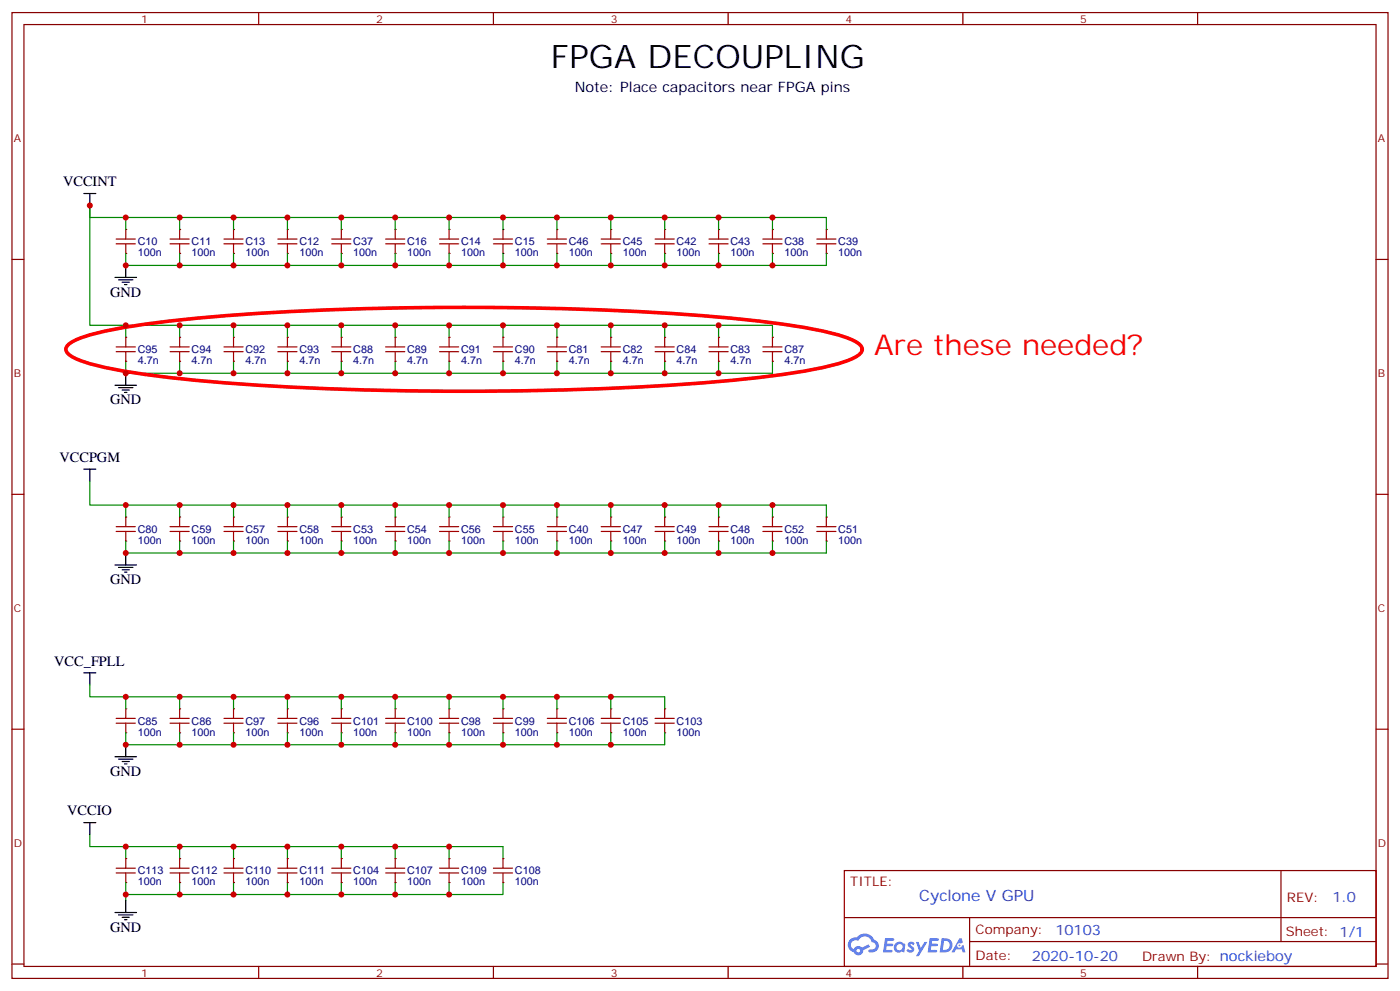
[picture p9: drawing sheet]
<svg xmlns="http://www.w3.org/2000/svg" width="412mm" height="292mm" viewBox="0 0 412 292" stroke-linecap="round" stroke-linejoin="round" font-family="sans-serif">
<g fill="none" stroke="#870000" stroke-width=".35">
<path d="M3.5 3.7h405.4v284.3h-405.4zM7.1 7.2h398.2v277.3h-398.2zM76.2 3.7v3.5M145.3 3.7v3.5M214.5 3.7v3.5M283.6 3.7v3.5M352.8 3.7v3.5M3.5 76.4h3.6M405.3 76.4h3.6M3.5 145.5h3.6M405.3 145.5h3.6M3.5 214.7h3.6"/>
<path d="M405.3 214.7h3.6M248.7 256.3h156.6v28.2h-156.6zM377.3 256.3v20.9M248.7 270.1h156.5M285.6 277.2h119.6M285.6 270.1v14.2M3.5 283.8h3.6M76.2 284.5v3.5M145.3 284.5v3.5M214.5 284.5v3.5M283.6 284.5v3.5M352.8 284.5v3.5"/>
<path d="M405.3 283.8h3.6"/>
</g>
<g fill="#5487ff">
<path d="M267.7 277.5a1.22 1.22 0 0 1 1.7 .2l-.4 .6a.47 .47 0 0 0-.3-.4 .47 .47 0 0 0-.5 .2l.1 .2a1.14 1.14 0 0 1 .8 1.8 1.14 1.14 0 0 1-1.9 0l-.2-.2 .5-.6 .7 .5a.29 .29 0 0 0 .3-.3 .29 .29 0 0 0-.2-.3 1.04 1.04 0 0 1-.6-1.7z"/>
<path d="M260.7 276.2h2.4l.3 .2-.2 .5-1.8 .1-.1 .8h1.5l.3 .4-.3 .4h-1.6l-.2 1.1h1.7l.2 .3-.2 .3-2.6 .1z"/>
<path d="M273.8 276.2h2.4l.3 .2-.1 .5-1.8 .1-.2 .8h1.6l.3 .4-.4 .4-1.6-.1-.1 1.1 1.7 .1 .2 .3-.2 .3-2.6 .1z"/>
<path d="M282.6 276.2h.7l.3 1.3-.6 .3a.69 .69 0 0 0-1 .3 .69 .69 0 0 0 .4 .9 .69 .69 0 0 0 .9-.6l.5-.2 .6 2.2h-.8l-.2-.9h-1.8l-.5 .9h-.8z"/>
<path d="M269.8 277.3h.8l.6 1.8 1.1-1.8h.9l-2.6 4.2h-.8l.9-1.5z"/>
<path d="M277.4 276.2l-.6 4.2h1.3a2.11 2.11 0 0 0 2.5-2.1 2.11 2.11 0 0 0-2.5-2.1zM278.1 277a1.39 1.39 0 0 1 1.7 1.4 1.39 1.39 0 0 1-1.8 1.2h-.3z"/>
<path d="M263.7 277.8a1.54 1.54 0 0 0-.1 2.2 1.54 1.54 0 0 0 2.2 .1l.6 .3 .3-2.3-.2-.3h-.4a1.49 1.49 0 0 0-2.4 0zM264 278.8a.94 .94 0 0 1 1.8 0 .94 .94 0 0 1-1.8 0z"/>
<path d="M250.4 276.6a2.18 2.18 0 0 0 1.1 3.7 1.44 1.44 0 0 0 1.6 .9 1.44 1.44 0 0 0 1.2-1.4l2-1.1-.5-.7-1.9 1a1.47 1.47 0 0 0-2.4 .4 1.39 1.39 0 0 1-.7-1.9 1.39 1.39 0 0 1 2-.5 2.12 2.12 0 0 1 2.2-1.3 2.12 2.12 0 0 1 1.9 1.7 1.14 1.14 0 0 1 1.1 1.4 1.14 1.14 0 0 1-1.7 .7 .43 .43 0 0 0-.5 .4 .43 .43 0 0 0 .4 .5 1.98 1.98 0 0 0 2.5-1.2 1.98 1.98 0 0 0-1.2-2.6 3.1 3.1 0 0 0-5.3-.6l-.9 .1zM252.3 279.9a.55 .55 0 0 1 1.1 0 .55 .55 0 0 1-1.1 0z"/>
<circle cx="282.6" cy="278.3" r=".26"/>
</g>
<path d="M24.7 57h3.5M26.5 57v3.5" fill="none" stroke="#000" stroke-width=".35"/>
<path d="M37 71.8v2.8" fill="none" stroke="#a10000" stroke-width=".35"/>
<circle cx="37" cy="67.6" r=".18" fill="#870000"/>
<path d="M34.2 70.4h5.7M37 67.6v2.8" fill="none" stroke="#a10000" stroke-width=".35"/>
<circle cx="37" cy="74.6" r=".18" fill="#870000"/>
<path d="M34.2 71.8h5.7M52.9 71.8v2.8" fill="none" stroke="#a10000" stroke-width=".35"/>
<circle cx="52.9" cy="67.6" r=".18" fill="#870000"/>
<path d="M50.1 70.4h5.6M52.9 67.6v2.8" fill="none" stroke="#a10000" stroke-width=".35"/>
<circle cx="52.9" cy="74.6" r=".18" fill="#870000"/>
<path d="M50.1 71.8h5.6M84.7 71.8v2.8" fill="none" stroke="#a10000" stroke-width=".35"/>
<circle cx="84.7" cy="67.6" r=".18" fill="#870000"/>
<path d="M81.8 70.4h5.7M84.7 67.6v2.8" fill="none" stroke="#a10000" stroke-width=".35"/>
<circle cx="84.7" cy="74.6" r=".18" fill="#870000"/>
<path d="M68.8 71.8v2.8M81.8 71.8h5.7" fill="none" stroke="#a10000" stroke-width=".35"/>
<circle cx="68.8" cy="67.6" r=".18" fill="#870000"/>
<path d="M66 70.4h5.6M68.8 67.6v2.8" fill="none" stroke="#a10000" stroke-width=".35"/>
<circle cx="68.8" cy="74.6" r=".18" fill="#870000"/>
<path d="M66 71.8h5.6M132.3 71.8v2.8" fill="none" stroke="#a10000" stroke-width=".35"/>
<circle cx="132.3" cy="67.6" r=".18" fill="#870000"/>
<path d="M129.5 70.4h5.6M132.3 67.6v2.8" fill="none" stroke="#a10000" stroke-width=".35"/>
<circle cx="132.3" cy="74.6" r=".18" fill="#870000"/>
<path d="M129.5 71.8h5.6M148.2 71.8v2.8" fill="none" stroke="#a10000" stroke-width=".35"/>
<circle cx="148.2" cy="67.6" r=".18" fill="#870000"/>
<path d="M145.3 70.4h5.7M148.2 67.6v2.8" fill="none" stroke="#a10000" stroke-width=".35"/>
<circle cx="148.2" cy="74.6" r=".18" fill="#870000"/>
<path d="M116.4 71.8v2.8M145.3 71.8h5.7" fill="none" stroke="#a10000" stroke-width=".35"/>
<circle cx="116.4" cy="67.6" r=".18" fill="#870000"/>
<path d="M113.6 70.4h5.6M116.4 67.6v2.8" fill="none" stroke="#a10000" stroke-width=".35"/>
<circle cx="116.4" cy="74.6" r=".18" fill="#870000"/>
<path d="M100.5 71.8v2.8M113.6 71.8h5.6" fill="none" stroke="#a10000" stroke-width=".35"/>
<circle cx="100.5" cy="67.6" r=".18" fill="#870000"/>
<path d="M97.7 70.4h5.7M100.5 67.6v2.8" fill="none" stroke="#a10000" stroke-width=".35"/>
<circle cx="100.5" cy="74.6" r=".18" fill="#870000"/>
<path d="M97.7 71.8h5.7M227.5 71.8v2.8" fill="none" stroke="#a10000" stroke-width=".35"/>
<circle cx="227.5" cy="67.6" r=".18" fill="#870000"/>
<path d="M224.7 70.4h5.7M227.5 67.6v2.8" fill="none" stroke="#a10000" stroke-width=".35"/>
<circle cx="227.5" cy="74.6" r=".18" fill="#870000"/>
<path d="M224.7 71.8h5.7M243.4 71.8v2.8" fill="none" stroke="#a10000" stroke-width=".35"/>
<circle cx="243.4" cy="67.6" r=".18" fill="#870000"/>
<path d="M240.6 70.4h5.6M243.4 67.6v2.8" fill="none" stroke="#a10000" stroke-width=".35"/>
<circle cx="243.4" cy="74.6" r=".18" fill="#870000"/>
<path d="M195.8 71.8v2.8M240.6 71.8h5.6" fill="none" stroke="#a10000" stroke-width=".35"/>
<circle cx="195.8" cy="67.6" r=".18" fill="#870000"/>
<path d="M193 70.4h5.6M195.8 67.6v2.8" fill="none" stroke="#a10000" stroke-width=".35"/>
<circle cx="195.8" cy="74.6" r=".18" fill="#870000"/>
<path d="M193 71.8h5.6M211.7 71.8v2.8" fill="none" stroke="#a10000" stroke-width=".35"/>
<circle cx="211.7" cy="67.6" r=".18" fill="#870000"/>
<path d="M208.8 70.4h5.7M211.7 67.6v2.8" fill="none" stroke="#a10000" stroke-width=".35"/>
<circle cx="211.7" cy="74.6" r=".18" fill="#870000"/>
<path d="M179.9 71.8v2.8M208.8 71.8h5.7" fill="none" stroke="#a10000" stroke-width=".35"/>
<circle cx="179.9" cy="67.6" r=".18" fill="#870000"/>
<path d="M177.1 70.4h5.6M179.9 67.6v2.8" fill="none" stroke="#a10000" stroke-width=".35"/>
<circle cx="179.9" cy="74.6" r=".18" fill="#870000"/>
<path d="M164 71.8v2.8M177.1 71.8h5.6" fill="none" stroke="#a10000" stroke-width=".35"/>
<circle cx="164" cy="67.6" r=".18" fill="#870000"/>
<path d="M161.2 70.4h5.7M164 67.6v2.8" fill="none" stroke="#a10000" stroke-width=".35"/>
<circle cx="164" cy="74.6" r=".18" fill="#870000"/>
<path d="M161.2 71.8h5.7M164 103.5v2.9" fill="none" stroke="#a10000" stroke-width=".35"/>
<path d="M37 78.1v3.6M33.9 81.7h6.3M34.9 82.4h4.3M36 83.1h2.1M36.7 83.8h.7M33.9 113.4h6.3M34.9 114.1h4.3M36 114.8h2.1M36.7 115.5h.7M37 109.9v3.5M24.7 198.1h3.5M26.5 198.1v3.5" fill="none" stroke="#000" stroke-width=".35"/>
<g fill="none" stroke="#008700" stroke-width=".35">
<path d="M26.5 60.5v3.5h216.9v3.6M37 74.6v3.5h206.4v-3.5M37 64v3.6M52.9 64v3.6M52.9 74.6v3.5M68.8 64v3.6M68.8 74.6v3.5M84.7 64v3.6M84.7 74.6v3.5M100.5 64v3.6M100.5 74.6v3.5M116.4 64v3.6"/>
<path d="M116.4 74.6v3.5M132.3 64v3.6M132.3 74.6v3.5M148.2 64v3.6M148.2 74.6v3.5M164 64v3.6M164 74.6v3.5M179.9 64v3.6M179.9 74.6v3.5M195.8 64v3.6M195.8 74.6v3.5M211.7 64v3.6"/>
<path d="M211.7 74.6v3.5M227.5 64v3.6M227.5 74.6v3.5M37 95.8v3.5M52.9 95.8v3.5M68.8 95.8v3.5M84.7 95.8v3.5M100.5 95.8v3.5M116.4 95.8v3.5M132.3 95.8v3.5M148.2 95.8v3.5M164 95.8v3.5"/>
<path d="M179.9 95.8v3.5M195.8 95.8v3.5M211.7 95.8v3.5M227.5 95.8v3.5M37 106.4v3.5h190.5v-3.5M52.9 106.4v3.5M68.8 106.4v3.5M84.7 106.4v3.5M100.5 106.4v3.5M116.4 106.4v3.5M132.3 106.4v3.5M148.2 106.4v3.5"/>
<path d="M164 106.4v3.5M179.9 106.4v3.5M195.8 106.4v3.5M211.7 106.4v3.5"/>
</g>
<circle cx="164" cy="99.3" r=".18" fill="#870000"/>
<path d="M164 99.3v2.8M161.2 102.1h5.7" fill="none" stroke="#a10000" stroke-width=".35"/>
<circle cx="164" cy="106.4" r=".18" fill="#870000"/>
<path d="M161.2 103.5h5.7M179.9 103.5v2.9" fill="none" stroke="#a10000" stroke-width=".35"/>
<circle cx="179.9" cy="99.3" r=".18" fill="#870000"/>
<path d="M179.9 99.3v2.8M177.1 102.1h5.6" fill="none" stroke="#a10000" stroke-width=".35"/>
<circle cx="179.9" cy="106.4" r=".18" fill="#870000"/>
<path d="M177.1 103.5h5.6M211.7 103.5v2.9" fill="none" stroke="#a10000" stroke-width=".35"/>
<circle cx="211.7" cy="99.3" r=".18" fill="#870000"/>
<path d="M211.7 99.3v2.8M208.8 102.1h5.7" fill="none" stroke="#a10000" stroke-width=".35"/>
<circle cx="211.7" cy="106.4" r=".18" fill="#870000"/>
<path d="M195.8 103.5v2.9M208.8 103.5h5.7" fill="none" stroke="#a10000" stroke-width=".35"/>
<circle cx="195.8" cy="99.3" r=".18" fill="#870000"/>
<path d="M195.8 99.3v2.8M193 102.1h5.6" fill="none" stroke="#a10000" stroke-width=".35"/>
<circle cx="195.8" cy="106.4" r=".18" fill="#870000"/>
<path d="M193 103.5h5.6M227.5 103.5v2.9" fill="none" stroke="#a10000" stroke-width=".35"/>
<circle cx="227.5" cy="99.3" r=".18" fill="#870000"/>
<path d="M227.5 99.3v2.8M224.7 102.1h5.7" fill="none" stroke="#a10000" stroke-width=".35"/>
<circle cx="227.5" cy="106.4" r=".18" fill="#870000"/>
<path d="M100.5 103.5v2.9M224.7 103.5h5.7" fill="none" stroke="#a10000" stroke-width=".35"/>
<circle cx="100.5" cy="99.3" r=".18" fill="#870000"/>
<path d="M100.5 99.3v2.8M97.7 102.1h5.7" fill="none" stroke="#a10000" stroke-width=".35"/>
<circle cx="100.5" cy="106.4" r=".18" fill="#870000"/>
<path d="M97.7 103.5h5.7M116.4 103.5v2.9" fill="none" stroke="#a10000" stroke-width=".35"/>
<circle cx="116.4" cy="99.3" r=".18" fill="#870000"/>
<path d="M116.4 99.3v2.8M113.6 102.1h5.6" fill="none" stroke="#a10000" stroke-width=".35"/>
<circle cx="116.4" cy="106.4" r=".18" fill="#870000"/>
<path d="M113.6 103.5h5.6M148.2 103.5v2.9" fill="none" stroke="#a10000" stroke-width=".35"/>
<circle cx="148.2" cy="99.3" r=".18" fill="#870000"/>
<path d="M148.2 99.3v2.8M145.3 102.1h5.7" fill="none" stroke="#a10000" stroke-width=".35"/>
<circle cx="148.2" cy="106.4" r=".18" fill="#870000"/>
<path d="M132.3 103.5v2.9M145.3 103.5h5.7" fill="none" stroke="#a10000" stroke-width=".35"/>
<circle cx="132.3" cy="99.3" r=".18" fill="#870000"/>
<path d="M132.3 99.3v2.8M129.5 102.1h5.6" fill="none" stroke="#a10000" stroke-width=".35"/>
<circle cx="132.3" cy="106.4" r=".18" fill="#870000"/>
<path d="M68.8 103.5v2.9M129.5 103.5h5.6" fill="none" stroke="#a10000" stroke-width=".35"/>
<circle cx="68.8" cy="99.3" r=".18" fill="#870000"/>
<path d="M68.8 99.3v2.8M66 102.1h5.6" fill="none" stroke="#a10000" stroke-width=".35"/>
<circle cx="68.8" cy="106.4" r=".18" fill="#870000"/>
<path d="M66 103.5h5.6M84.7 103.5v2.9" fill="none" stroke="#a10000" stroke-width=".35"/>
<circle cx="84.7" cy="99.3" r=".18" fill="#870000"/>
<path d="M84.7 99.3v2.8M81.8 102.1h5.7" fill="none" stroke="#a10000" stroke-width=".35"/>
<circle cx="84.7" cy="106.4" r=".18" fill="#870000"/>
<path d="M52.9 103.5v2.9M81.8 103.5h5.7" fill="none" stroke="#a10000" stroke-width=".35"/>
<circle cx="52.9" cy="99.3" r=".18" fill="#870000"/>
<path d="M52.9 99.3v2.8M50.1 102.1h5.6" fill="none" stroke="#a10000" stroke-width=".35"/>
<circle cx="52.9" cy="106.4" r=".18" fill="#870000"/>
<path d="M37 103.5v2.9M50.1 103.5h5.6" fill="none" stroke="#a10000" stroke-width=".35"/>
<circle cx="37" cy="99.3" r=".18" fill="#870000"/>
<path d="M37 99.3v2.8M34.2 102.1h5.7" fill="none" stroke="#a10000" stroke-width=".35"/>
<circle cx="37" cy="106.4" r=".18" fill="#870000"/>
<path d="M34.2 103.5h5.7M37 212.9v2.8" fill="none" stroke="#a10000" stroke-width=".35"/>
<path d="M26.5 60.5v35.3h201" fill="none" stroke="#008700" stroke-width=".35"/>
<circle cx="37" cy="208.7" r=".18" fill="#870000"/>
<path d="M34.2 211.5h5.7M37 208.7v2.8" fill="none" stroke="#a10000" stroke-width=".35"/>
<circle cx="37" cy="215.7" r=".18" fill="#870000"/>
<path d="M34.2 212.9h5.7M52.9 212.9v2.8" fill="none" stroke="#a10000" stroke-width=".35"/>
<circle cx="52.9" cy="208.7" r=".18" fill="#870000"/>
<path d="M50.1 211.5h5.6M52.9 208.7v2.8" fill="none" stroke="#a10000" stroke-width=".35"/>
<circle cx="52.9" cy="215.7" r=".18" fill="#870000"/>
<path d="M50.1 212.9h5.6M84.7 212.9v2.8" fill="none" stroke="#a10000" stroke-width=".35"/>
<circle cx="84.7" cy="208.7" r=".18" fill="#870000"/>
<path d="M81.8 211.5h5.7M84.7 208.7v2.8" fill="none" stroke="#a10000" stroke-width=".35"/>
<circle cx="84.7" cy="215.7" r=".18" fill="#870000"/>
<path d="M68.8 212.9v2.8M81.8 212.9h5.7" fill="none" stroke="#a10000" stroke-width=".35"/>
<circle cx="68.8" cy="208.7" r=".18" fill="#870000"/>
<path d="M66 211.5h5.6M68.8 208.7v2.8" fill="none" stroke="#a10000" stroke-width=".35"/>
<circle cx="68.8" cy="215.7" r=".18" fill="#870000"/>
<path d="M66 212.9h5.6M132.3 212.9v2.8" fill="none" stroke="#a10000" stroke-width=".35"/>
<circle cx="132.3" cy="208.7" r=".18" fill="#870000"/>
<path d="M129.5 211.5h5.6M132.3 208.7v2.8" fill="none" stroke="#a10000" stroke-width=".35"/>
<circle cx="132.3" cy="215.7" r=".18" fill="#870000"/>
<path d="M129.5 212.9h5.6M148.2 212.9v2.8" fill="none" stroke="#a10000" stroke-width=".35"/>
<circle cx="148.2" cy="208.7" r=".18" fill="#870000"/>
<path d="M145.3 211.5h5.7M148.2 208.7v2.8" fill="none" stroke="#a10000" stroke-width=".35"/>
<circle cx="148.2" cy="215.7" r=".18" fill="#870000"/>
<path d="M116.4 212.9v2.8M145.3 212.9h5.7" fill="none" stroke="#a10000" stroke-width=".35"/>
<circle cx="116.4" cy="208.7" r=".18" fill="#870000"/>
<path d="M113.6 211.5h5.6M116.4 208.7v2.8" fill="none" stroke="#a10000" stroke-width=".35"/>
<circle cx="116.4" cy="215.7" r=".18" fill="#870000"/>
<path d="M100.5 212.9v2.8M113.6 212.9h5.6" fill="none" stroke="#a10000" stroke-width=".35"/>
<circle cx="100.5" cy="208.7" r=".18" fill="#870000"/>
<path d="M97.7 211.5h5.7M100.5 208.7v2.8" fill="none" stroke="#a10000" stroke-width=".35"/>
<circle cx="100.5" cy="215.7" r=".18" fill="#870000"/>
<path d="M97.7 212.9h5.7M195.8 212.9v2.8" fill="none" stroke="#a10000" stroke-width=".35"/>
<circle cx="195.8" cy="208.7" r=".18" fill="#870000"/>
<path d="M193 211.5h5.6M195.8 208.7v2.8" fill="none" stroke="#a10000" stroke-width=".35"/>
<circle cx="195.8" cy="215.7" r=".18" fill="#870000"/>
<path d="M179.9 212.9v2.8M193 212.9h5.6" fill="none" stroke="#a10000" stroke-width=".35"/>
<circle cx="179.9" cy="208.7" r=".18" fill="#870000"/>
<path d="M177.1 211.5h5.6M179.9 208.7v2.8" fill="none" stroke="#a10000" stroke-width=".35"/>
<circle cx="179.9" cy="215.7" r=".18" fill="#870000"/>
<path d="M164 212.9v2.8M177.1 212.9h5.6" fill="none" stroke="#a10000" stroke-width=".35"/>
<circle cx="164" cy="208.7" r=".18" fill="#870000"/>
<path d="M161.2 211.5h5.7M164 208.7v2.8" fill="none" stroke="#a10000" stroke-width=".35"/>
<circle cx="164" cy="215.7" r=".18" fill="#870000"/>
<path d="M161.2 212.9h5.7M100.5 257v2.8" fill="none" stroke="#a10000" stroke-width=".35"/>
<path d="M37 219.3v3.5M33.9 222.8h6.3M34.9 223.5h4.3M36 224.2h2.1M36.7 224.9h.7M33.9 268.6h6.3M34.9 269.3h4.3M36 270.1h2.1M36.7 270.8h.7M37 265.1v3.5" fill="none" stroke="#000" stroke-width=".35"/>
<g fill="none" stroke="#008700" stroke-width=".35">
<path d="M26.5 201.6v3.5h169.3v3.6M37 215.7v3.6h158.8v-3.6M37 205.1v3.6M52.9 205.1v3.6M52.9 215.7v3.6M68.8 205.1v3.6M68.8 215.7v3.6M84.7 205.1v3.6M84.7 215.7v3.6M100.5 205.1v3.6M100.5 215.7v3.6M116.4 205.1v3.6"/>
<path d="M116.4 215.7v3.6M132.3 205.1v3.6M132.3 215.7v3.6M148.2 205.1v3.6M148.2 215.7v3.6M164 205.1v3.6M164 215.7v3.6M179.9 205.1v3.6M179.9 215.7v3.6M26.5 245.7v3.5h121.7v3.6M37 249.2v3.6M52.9 249.2v3.6"/>
<path d="M52.9 259.8v3.5M68.8 249.2v3.6M68.8 259.8v3.5M84.7 249.2v3.6M84.7 259.8v3.5M100.5 249.2v3.6M100.5 259.8v3.5M116.4 249.2v3.6M116.4 259.8v3.5M132.3 249.2v3.6M132.3 259.8v3.5M148.2 259.8v3.5h-111.2v1.8"/>
</g>
<circle cx="100.5" cy="252.8" r=".18" fill="#870000"/>
<path d="M97.7 255.6h5.7M100.5 252.8v2.8" fill="none" stroke="#a10000" stroke-width=".35"/>
<circle cx="100.5" cy="259.8" r=".18" fill="#870000"/>
<path d="M97.7 257h5.7M116.4 257v2.8" fill="none" stroke="#a10000" stroke-width=".35"/>
<circle cx="116.4" cy="252.8" r=".18" fill="#870000"/>
<path d="M113.6 255.6h5.6M116.4 252.8v2.8" fill="none" stroke="#a10000" stroke-width=".35"/>
<circle cx="116.4" cy="259.8" r=".18" fill="#870000"/>
<path d="M113.6 257h5.6M148.2 257v2.8" fill="none" stroke="#a10000" stroke-width=".35"/>
<circle cx="148.2" cy="252.8" r=".18" fill="#870000"/>
<path d="M145.3 255.6h5.7M148.2 252.8v2.8" fill="none" stroke="#a10000" stroke-width=".35"/>
<circle cx="148.2" cy="259.8" r=".18" fill="#870000"/>
<path d="M132.3 257v2.8M145.3 257h5.7" fill="none" stroke="#a10000" stroke-width=".35"/>
<circle cx="132.3" cy="252.8" r=".18" fill="#870000"/>
<path d="M129.5 255.6h5.6M132.3 252.8v2.8" fill="none" stroke="#a10000" stroke-width=".35"/>
<circle cx="132.3" cy="259.8" r=".18" fill="#870000"/>
<path d="M68.8 257v2.8M129.5 257h5.6" fill="none" stroke="#a10000" stroke-width=".35"/>
<circle cx="68.8" cy="252.8" r=".18" fill="#870000"/>
<path d="M66 255.6h5.6M68.8 252.8v2.8" fill="none" stroke="#a10000" stroke-width=".35"/>
<circle cx="68.8" cy="259.8" r=".18" fill="#870000"/>
<path d="M66 257h5.6M84.7 257v2.8" fill="none" stroke="#a10000" stroke-width=".35"/>
<circle cx="84.7" cy="252.8" r=".18" fill="#870000"/>
<path d="M81.8 255.6h5.7M84.7 252.8v2.8" fill="none" stroke="#a10000" stroke-width=".35"/>
<circle cx="84.7" cy="259.8" r=".18" fill="#870000"/>
<path d="M52.9 257v2.8M81.8 257h5.7" fill="none" stroke="#a10000" stroke-width=".35"/>
<circle cx="52.9" cy="252.8" r=".18" fill="#870000"/>
<path d="M50.1 255.6h5.6M52.9 252.8v2.8" fill="none" stroke="#a10000" stroke-width=".35"/>
<circle cx="52.9" cy="259.8" r=".18" fill="#870000"/>
<path d="M37 257v2.8M50.1 257h5.6" fill="none" stroke="#a10000" stroke-width=".35"/>
<circle cx="37" cy="252.8" r=".18" fill="#870000"/>
<path d="M34.2 255.6h5.7M37 252.8v2.8" fill="none" stroke="#a10000" stroke-width=".35"/>
<circle cx="37" cy="259.8" r=".18" fill="#870000"/>
<path d="M37 156.5v2.8M34.2 257h5.7" fill="none" stroke="#a10000" stroke-width=".35"/>
<path d="M24.7 242.2h3.5M26.5 242.2v3.5" fill="none" stroke="#000" stroke-width=".35"/>
<circle cx="37" cy="152.2" r=".18" fill="#870000"/>
<path d="M34.2 155h5.7M37 152.2v2.8" fill="none" stroke="#a10000" stroke-width=".35"/>
<circle cx="37" cy="159.3" r=".18" fill="#870000"/>
<path d="M34.2 156.5h5.7M52.9 156.5v2.8" fill="none" stroke="#a10000" stroke-width=".35"/>
<circle cx="52.9" cy="152.2" r=".18" fill="#870000"/>
<path d="M50.1 155h5.6M52.9 152.2v2.8" fill="none" stroke="#a10000" stroke-width=".35"/>
<circle cx="52.9" cy="159.3" r=".18" fill="#870000"/>
<path d="M50.1 156.5h5.6M84.7 156.5v2.8" fill="none" stroke="#a10000" stroke-width=".35"/>
<circle cx="84.7" cy="152.2" r=".18" fill="#870000"/>
<path d="M81.8 155h5.7M84.7 152.2v2.8" fill="none" stroke="#a10000" stroke-width=".35"/>
<circle cx="84.7" cy="159.3" r=".18" fill="#870000"/>
<path d="M68.8 156.5v2.8M81.8 156.5h5.7" fill="none" stroke="#a10000" stroke-width=".35"/>
<circle cx="68.8" cy="152.2" r=".18" fill="#870000"/>
<path d="M66 155h5.6M68.8 152.2v2.8" fill="none" stroke="#a10000" stroke-width=".35"/>
<circle cx="68.8" cy="159.3" r=".18" fill="#870000"/>
<path d="M66 156.5h5.6M132.3 156.5v2.8" fill="none" stroke="#a10000" stroke-width=".35"/>
<circle cx="132.3" cy="152.2" r=".18" fill="#870000"/>
<path d="M129.5 155h5.6M132.3 152.2v2.8" fill="none" stroke="#a10000" stroke-width=".35"/>
<circle cx="132.3" cy="159.3" r=".18" fill="#870000"/>
<path d="M129.5 156.5h5.6M148.2 156.5v2.8" fill="none" stroke="#a10000" stroke-width=".35"/>
<circle cx="148.2" cy="152.2" r=".18" fill="#870000"/>
<path d="M145.3 155h5.7M148.2 152.2v2.8" fill="none" stroke="#a10000" stroke-width=".35"/>
<circle cx="148.2" cy="159.3" r=".18" fill="#870000"/>
<path d="M116.4 156.5v2.8M145.3 156.5h5.7" fill="none" stroke="#a10000" stroke-width=".35"/>
<circle cx="116.4" cy="152.2" r=".18" fill="#870000"/>
<path d="M113.6 155h5.6M116.4 152.2v2.8" fill="none" stroke="#a10000" stroke-width=".35"/>
<circle cx="116.4" cy="159.3" r=".18" fill="#870000"/>
<path d="M100.5 156.5v2.8M113.6 156.5h5.6" fill="none" stroke="#a10000" stroke-width=".35"/>
<circle cx="100.5" cy="152.2" r=".18" fill="#870000"/>
<path d="M97.7 155h5.7M100.5 152.2v2.8" fill="none" stroke="#a10000" stroke-width=".35"/>
<circle cx="100.5" cy="159.3" r=".18" fill="#870000"/>
<path d="M97.7 156.5h5.7M227.5 156.5v2.8" fill="none" stroke="#a10000" stroke-width=".35"/>
<circle cx="227.5" cy="152.2" r=".18" fill="#870000"/>
<path d="M224.7 155h5.7M227.5 152.2v2.8" fill="none" stroke="#a10000" stroke-width=".35"/>
<circle cx="227.5" cy="159.3" r=".18" fill="#870000"/>
<path d="M224.7 156.5h5.7M243.4 156.5v2.8" fill="none" stroke="#a10000" stroke-width=".35"/>
<circle cx="243.4" cy="152.2" r=".18" fill="#870000"/>
<path d="M240.6 155h5.6M243.4 152.2v2.8" fill="none" stroke="#a10000" stroke-width=".35"/>
<circle cx="243.4" cy="159.3" r=".18" fill="#870000"/>
<path d="M195.8 156.5v2.8M240.6 156.5h5.6" fill="none" stroke="#a10000" stroke-width=".35"/>
<circle cx="195.8" cy="152.2" r=".18" fill="#870000"/>
<path d="M193 155h5.6M195.8 152.2v2.8" fill="none" stroke="#a10000" stroke-width=".35"/>
<circle cx="195.8" cy="159.3" r=".18" fill="#870000"/>
<path d="M193 156.5h5.6M211.7 156.5v2.8" fill="none" stroke="#a10000" stroke-width=".35"/>
<circle cx="211.7" cy="152.2" r=".18" fill="#870000"/>
<path d="M208.8 155h5.7M211.7 152.2v2.8" fill="none" stroke="#a10000" stroke-width=".35"/>
<circle cx="211.7" cy="159.3" r=".18" fill="#870000"/>
<path d="M179.9 156.5v2.8M208.8 156.5h5.7" fill="none" stroke="#a10000" stroke-width=".35"/>
<circle cx="179.9" cy="152.2" r=".18" fill="#870000"/>
<path d="M177.1 155h5.6M179.9 152.2v2.8" fill="none" stroke="#a10000" stroke-width=".35"/>
<circle cx="179.9" cy="159.3" r=".18" fill="#870000"/>
<path d="M164 156.5v2.8M177.1 156.5h5.6" fill="none" stroke="#a10000" stroke-width=".35"/>
<circle cx="164" cy="152.2" r=".18" fill="#870000"/>
<path d="M161.2 155h5.7M164 152.2v2.8" fill="none" stroke="#a10000" stroke-width=".35"/>
<circle cx="164" cy="159.3" r=".18" fill="#870000"/>
<path d="M161.2 156.5h5.7" fill="none" stroke="#a10000" stroke-width=".35"/>
<path d="M24.7 138.1h3.5M26.5 138.1v3.5M33.9 166.3h6.3M34.9 167h4.3M36 167.7h2.1M36.7 168.5h.7M37 162.8v3.5" fill="none" stroke="#000" stroke-width=".35"/>
<g fill="none" stroke="#008700" stroke-width=".35">
<path d="M26.5 141.6v7.1h216.9v3.5M37 159.3v3.5h206.4v-3.5M37 148.7v3.5M52.9 148.7v3.5M52.9 159.3v3.5M68.8 148.7v3.5M68.8 159.3v3.5M84.7 148.7v3.5M84.7 159.3v3.5M100.5 148.7v3.5M100.5 159.3v3.5M116.4 148.7v3.5"/>
<path d="M116.4 159.3v3.5M132.3 148.7v3.5M132.3 159.3v3.5M148.2 148.7v3.5M148.2 159.3v3.5M164 148.7v3.5M164 159.3v3.5M179.9 148.7v3.5M179.9 159.3v3.5M195.8 148.7v3.5M195.8 159.3v3.5M211.7 148.7v3.5"/>
<path d="M211.7 159.3v3.5M227.5 148.7v3.5M227.5 159.3v3.5M37 259.8v3.5"/>
</g>
<path d="M20.5 101.2a24.2 24.2 0 0 1 8.1-3.2 310.8 310.8 0 0 1 48.9-5.8 998.4 998.4 0 0 1 136.7 1.4 192.1 192.1 0 0 1 33.3 5.2 12 12 0 0 1 6.2 3.2l.3 .8-.3 .9a12 12 0 0 1-6.2 3.2 192.1 192.1 0 0 1-33.3 5.2 977.1 977.1 0 0 1-155 0 192.1 192.1 0 0 1-33.3-5.2 12 12 0 0 1-6.2-3.2l-.3-.9 .3-.8z" fill="none" stroke="#f00" stroke-width="1.1"/>
<g fill="#c00">
<circle cx="37" cy="78.1" r=".88"/>
<circle cx="52.9" cy="78.1" r=".88"/>
<circle cx="68.8" cy="78.1" r=".88"/>
<circle cx="84.7" cy="78.1" r=".88"/>
<circle cx="100.5" cy="78.1" r=".88"/>
<circle cx="116.4" cy="78.1" r=".88"/>
<circle cx="132.3" cy="78.1" r=".88"/>
<circle cx="148.2" cy="78.1" r=".88"/>
<circle cx="164" cy="78.1" r=".88"/>
<circle cx="179.9" cy="78.1" r=".88"/>
<circle cx="195.8" cy="78.1" r=".88"/>
<circle cx="211.7" cy="78.1" r=".88"/>
<circle cx="227.5" cy="78.1" r=".88"/>
<circle cx="37" cy="64" r=".88"/>
<circle cx="52.9" cy="64" r=".88"/>
<circle cx="68.8" cy="64" r=".88"/>
<circle cx="84.7" cy="64" r=".88"/>
<circle cx="100.5" cy="64" r=".88"/>
<circle cx="116.4" cy="64" r=".88"/>
<circle cx="132.3" cy="64" r=".88"/>
<circle cx="148.2" cy="64" r=".88"/>
<circle cx="164" cy="64" r=".88"/>
<circle cx="179.9" cy="64" r=".88"/>
<circle cx="195.8" cy="64" r=".88"/>
<circle cx="211.7" cy="64" r=".88"/>
<circle cx="227.5" cy="64" r=".88"/>
<circle cx="211.7" cy="95.8" r=".88"/>
<circle cx="195.8" cy="95.8" r=".88"/>
<circle cx="179.9" cy="95.8" r=".88"/>
<circle cx="164" cy="95.8" r=".88"/>
<circle cx="148.2" cy="95.8" r=".88"/>
<circle cx="132.3" cy="95.8" r=".88"/>
<circle cx="116.4" cy="95.8" r=".88"/>
<circle cx="100.5" cy="95.8" r=".88"/>
<circle cx="84.7" cy="95.8" r=".88"/>
<circle cx="68.8" cy="95.8" r=".88"/>
<circle cx="52.9" cy="95.8" r=".88"/>
<circle cx="37" cy="95.8" r=".88"/>
<circle cx="211.7" cy="109.9" r=".88"/>
<circle cx="195.8" cy="109.9" r=".88"/>
<circle cx="179.9" cy="109.9" r=".88"/>
<circle cx="164" cy="109.9" r=".88"/>
<circle cx="148.2" cy="109.9" r=".88"/>
<circle cx="132.3" cy="109.9" r=".88"/>
<circle cx="116.4" cy="109.9" r=".88"/>
<circle cx="100.5" cy="109.9" r=".88"/>
<circle cx="84.7" cy="109.9" r=".88"/>
<circle cx="68.8" cy="109.9" r=".88"/>
<circle cx="52.9" cy="109.9" r=".88"/>
<circle cx="37" cy="109.9" r=".88"/>
<circle cx="37" cy="219.3" r=".88"/>
<circle cx="52.9" cy="219.3" r=".88"/>
<circle cx="68.8" cy="219.3" r=".88"/>
<circle cx="84.7" cy="219.3" r=".88"/>
<circle cx="100.5" cy="219.3" r=".88"/>
<circle cx="116.4" cy="219.3" r=".88"/>
<circle cx="132.3" cy="219.3" r=".88"/>
<circle cx="148.2" cy="219.3" r=".88"/>
<circle cx="164" cy="219.3" r=".88"/>
<circle cx="179.9" cy="219.3" r=".88"/>
<circle cx="37" cy="205.1" r=".88"/>
<circle cx="52.9" cy="205.1" r=".88"/>
<circle cx="68.8" cy="205.1" r=".88"/>
<circle cx="84.7" cy="205.1" r=".88"/>
<circle cx="100.5" cy="205.1" r=".88"/>
<circle cx="116.4" cy="205.1" r=".88"/>
<circle cx="132.3" cy="205.1" r=".88"/>
<circle cx="148.2" cy="205.1" r=".88"/>
<circle cx="164" cy="205.1" r=".88"/>
<circle cx="179.9" cy="205.1" r=".88"/>
<circle cx="132.3" cy="249.2" r=".88"/>
<circle cx="116.4" cy="249.2" r=".88"/>
<circle cx="100.5" cy="249.2" r=".88"/>
<circle cx="84.7" cy="249.2" r=".88"/>
<circle cx="68.8" cy="249.2" r=".88"/>
<circle cx="52.9" cy="249.2" r=".88"/>
<circle cx="37" cy="249.2" r=".88"/>
<circle cx="37" cy="162.8" r=".88"/>
<circle cx="52.9" cy="162.8" r=".88"/>
<circle cx="68.8" cy="162.8" r=".88"/>
<circle cx="84.7" cy="162.8" r=".88"/>
<circle cx="100.5" cy="162.8" r=".88"/>
<circle cx="116.4" cy="162.8" r=".88"/>
<circle cx="132.3" cy="162.8" r=".88"/>
<circle cx="148.2" cy="162.8" r=".88"/>
<circle cx="164" cy="162.8" r=".88"/>
<circle cx="179.9" cy="162.8" r=".88"/>
<circle cx="195.8" cy="162.8" r=".88"/>
<circle cx="211.7" cy="162.8" r=".88"/>
<circle cx="227.5" cy="162.8" r=".88"/>
<circle cx="37" cy="148.7" r=".88"/>
<circle cx="52.9" cy="148.7" r=".88"/>
<circle cx="68.8" cy="148.7" r=".88"/>
<circle cx="84.7" cy="148.7" r=".88"/>
<circle cx="100.5" cy="148.7" r=".88"/>
<circle cx="116.4" cy="148.7" r=".88"/>
<circle cx="132.3" cy="148.7" r=".88"/>
<circle cx="148.2" cy="148.7" r=".88"/>
<circle cx="164" cy="148.7" r=".88"/>
<circle cx="179.9" cy="148.7" r=".88"/>
<circle cx="195.8" cy="148.7" r=".88"/>
<circle cx="211.7" cy="148.7" r=".88"/>
<circle cx="227.5" cy="148.7" r=".88"/>
<circle cx="26.5" cy="60.5" r=".88"/>
<circle cx="132.3" cy="263.3" r=".88"/>
<circle cx="116.4" cy="263.3" r=".88"/>
<circle cx="100.5" cy="263.3" r=".88"/>
<circle cx="84.7" cy="263.3" r=".88"/>
<circle cx="68.8" cy="263.3" r=".88"/>
<circle cx="52.9" cy="263.3" r=".88"/>
<circle cx="37" cy="263.3" r=".88"/>
</g>
<text font-size="9.5" x="162.3" y="19.9">FPGA DECOUPLING</text>
<text font-size="8.5" fill="#f00" x="257.5" y="104.6">Are these needed?</text>
<text font-size="4.6" fill="#00f" x="270.8" y="265.3">Cyclone V GPU</text>
<g font-size="4.2">
<text x="169.3" y="27">Note: Place capacitors near FPGA pins</text>
<text x="18.6" y="54.9">VCCINT</text>
<text x="32.5" y="87.3">GND</text>
<text x="32.5" y="119.1">GND</text>
<text x="17.5" y="136">VCCPGM</text>
<text x="32.5" y="172">GND</text>
<text x="16" y="196">VCC_FPLL</text>
<text x="32.5" y="228.4">GND</text>
<text x="19.8" y="240.1">VCCIO</text>
<text x="32.5" y="274.3">GND</text>
</g>
<g font-size="4.2" fill="#00f">
<text x="392.5" y="265.6">1.0</text>
<text x="310.9" y="275.1">10103</text>
<text x="304" y="282.9">2020-10-20</text>
</g>
<g font-size="3.9" fill="#800">
<text x="250.5" y="260.9">TITLE:</text>
<text x="379.1" y="265.6">REV:</text>
<text x="287.4" y="275.1">Company:</text>
<text x="378.7" y="275.7">Sheet: 1/1</text>
<text x="287.4" y="282.8">Date:</text>
<text x="336.4" y="282.8">Drawn By: nockieboy</text>
</g>
<g font-size="3.2" fill="#800">
<text x="41.6" y="6.7">1</text>
<text x="110.8" y="6.7">2</text>
<text x="179.9" y="6.7">3</text>
<text x="249.1" y="6.7">4</text>
<text x="318.2" y="6.7">5</text>
<text x="4.1" y="41.8">A</text>
<text x="405.9" y="41.8">A</text>
<text x="4.1" y="110.9">B</text>
<text x="405.9" y="110.9">B</text>
<text x="4.1" y="180.1">C</text>
<text x="405.9" y="180.1">C</text>
<text x="4.1" y="249.2">D</text>
<text x="405.9" y="249.2">D</text>
<text x="41.6" y="287.5">1</text>
<text x="110.8" y="287.5">2</text>
<text x="179.9" y="287.5">3</text>
<text x="249.1" y="287.5">4</text>
<text x="318.2" y="287.5">5</text>
</g>
<g font-size="3.2" fill="#000080">
<text x="40.6" y="75.4">100n</text>
<text x="40.6" y="72.2">C10</text>
<text x="56.4" y="75.4">100n</text>
<text x="56.4" y="72.2">C11</text>
<text x="72.3" y="75.4">100n</text>
<text x="72.3" y="72.2">C13</text>
<text x="88.2" y="75.4">100n</text>
<text x="88.2" y="72.2">C12</text>
<text x="104.1" y="75.4">100n</text>
<text x="104.1" y="72.2">C37</text>
<text x="119.9" y="75.4">100n</text>
<text x="119.9" y="72.2">C16</text>
<text x="135.8" y="75.4">100n</text>
<text x="135.8" y="72.2">C14</text>
<text x="151.7" y="75.4">100n</text>
<text x="151.7" y="72.2">C15</text>
<text x="167.6" y="75.4">100n</text>
<text x="167.6" y="72.2">C46</text>
<text x="183.4" y="75.4">100n</text>
<text x="183.4" y="72.2">C45</text>
<text x="199.3" y="75.4">100n</text>
<text x="199.3" y="72.2">C42</text>
<text x="215.2" y="75.4">100n</text>
<text x="215.2" y="72.2">C43</text>
<text x="231.1" y="75.4">100n</text>
<text x="231.1" y="72.2">C38</text>
<text x="246.9" y="75.4">100n</text>
<text x="246.9" y="72.2">C39</text>
<text x="40.6" y="107.2">4.7n</text>
<text x="40.6" y="104">C95</text>
<text x="56.4" y="107.2">4.7n</text>
<text x="56.4" y="104">C94</text>
<text x="72.3" y="107.2">4.7n</text>
<text x="72.3" y="104">C92</text>
<text x="88.2" y="107.2">4.7n</text>
<text x="88.2" y="104">C93</text>
<text x="104.1" y="107.2">4.7n</text>
<text x="104.1" y="104">C88</text>
<text x="119.9" y="107.2">4.7n</text>
<text x="119.9" y="104">C89</text>
<text x="135.8" y="107.2">4.7n</text>
<text x="135.8" y="104">C91</text>
<text x="151.7" y="107.2">4.7n</text>
<text x="151.7" y="104">C90</text>
<text x="167.6" y="107.2">4.7n</text>
<text x="167.6" y="104">C81</text>
<text x="183.4" y="107.2">4.7n</text>
<text x="183.4" y="104">C82</text>
<text x="199.3" y="107.2">4.7n</text>
<text x="199.3" y="104">C84</text>
<text x="215.2" y="107.2">4.7n</text>
<text x="215.2" y="104">C83</text>
<text x="231.1" y="107.2">4.7n</text>
<text x="231.1" y="104">C87</text>
<text x="40.6" y="160.1">100n</text>
<text x="40.6" y="156.9">C80</text>
<text x="56.4" y="160.1">100n</text>
<text x="56.4" y="156.9">C59</text>
<text x="72.3" y="160.1">100n</text>
<text x="72.3" y="156.9">C57</text>
<text x="88.2" y="160.1">100n</text>
<text x="88.2" y="156.9">C58</text>
<text x="104.1" y="160.1">100n</text>
<text x="104.1" y="156.9">C53</text>
<text x="119.9" y="160.1">100n</text>
<text x="119.9" y="156.9">C54</text>
<text x="135.8" y="160.1">100n</text>
<text x="135.8" y="156.9">C56</text>
<text x="151.7" y="160.1">100n</text>
<text x="151.7" y="156.9">C55</text>
<text x="167.6" y="160.1">100n</text>
<text x="167.6" y="156.9">C40</text>
<text x="183.4" y="160.1">100n</text>
<text x="183.4" y="156.9">C47</text>
<text x="199.3" y="160.1">100n</text>
<text x="199.3" y="156.9">C49</text>
<text x="215.2" y="160.1">100n</text>
<text x="215.2" y="156.9">C48</text>
<text x="231.1" y="160.1">100n</text>
<text x="231.1" y="156.9">C52</text>
<text x="246.9" y="160.1">100n</text>
<text x="246.9" y="156.9">C51</text>
<text x="40.6" y="213.3">C85</text>
<text x="56.4" y="213.3">C86</text>
<text x="72.3" y="213.3">C97</text>
<text x="88.2" y="213.3">C96</text>
<text x="104.1" y="213.3">C101</text>
<text x="119.9" y="213.3">C100</text>
<text x="135.8" y="213.3">C98</text>
<text x="151.7" y="213.3">C99</text>
<text x="167.6" y="213.3">C106</text>
<text x="183.4" y="213.3">C105</text>
<text x="199.3" y="213.3">C103</text>
<text x="40.6" y="216.6">100n</text>
<text x="56.4" y="216.6">100n</text>
<text x="72.3" y="216.6">100n</text>
<text x="88.2" y="216.6">100n</text>
<text x="104.1" y="216.6">100n</text>
<text x="119.9" y="216.6">100n</text>
<text x="135.8" y="216.6">100n</text>
<text x="151.7" y="216.6">100n</text>
<text x="167.6" y="216.6">100n</text>
<text x="183.4" y="216.6">100n</text>
<text x="199.3" y="216.6">100n</text>
<text x="40.6" y="257.4">C113</text>
<text x="56.4" y="257.4">C112</text>
<text x="72.3" y="257.4">C110</text>
<text x="88.2" y="257.4">C111</text>
<text x="104.1" y="257.4">C104</text>
<text x="119.9" y="257.4">C107</text>
<text x="135.8" y="257.4">C109</text>
<text x="151.7" y="257.4">C108</text>
<text x="40.6" y="260.7">100n</text>
<text x="56.4" y="260.7">100n</text>
<text x="72.3" y="260.7">100n</text>
<text x="88.2" y="260.7">100n</text>
<text x="104.1" y="260.7">100n</text>
<text x="119.9" y="260.7">100n</text>
<text x="135.8" y="260.7">100n</text>
<text x="151.7" y="260.7">100n</text>
</g>
</svg>
